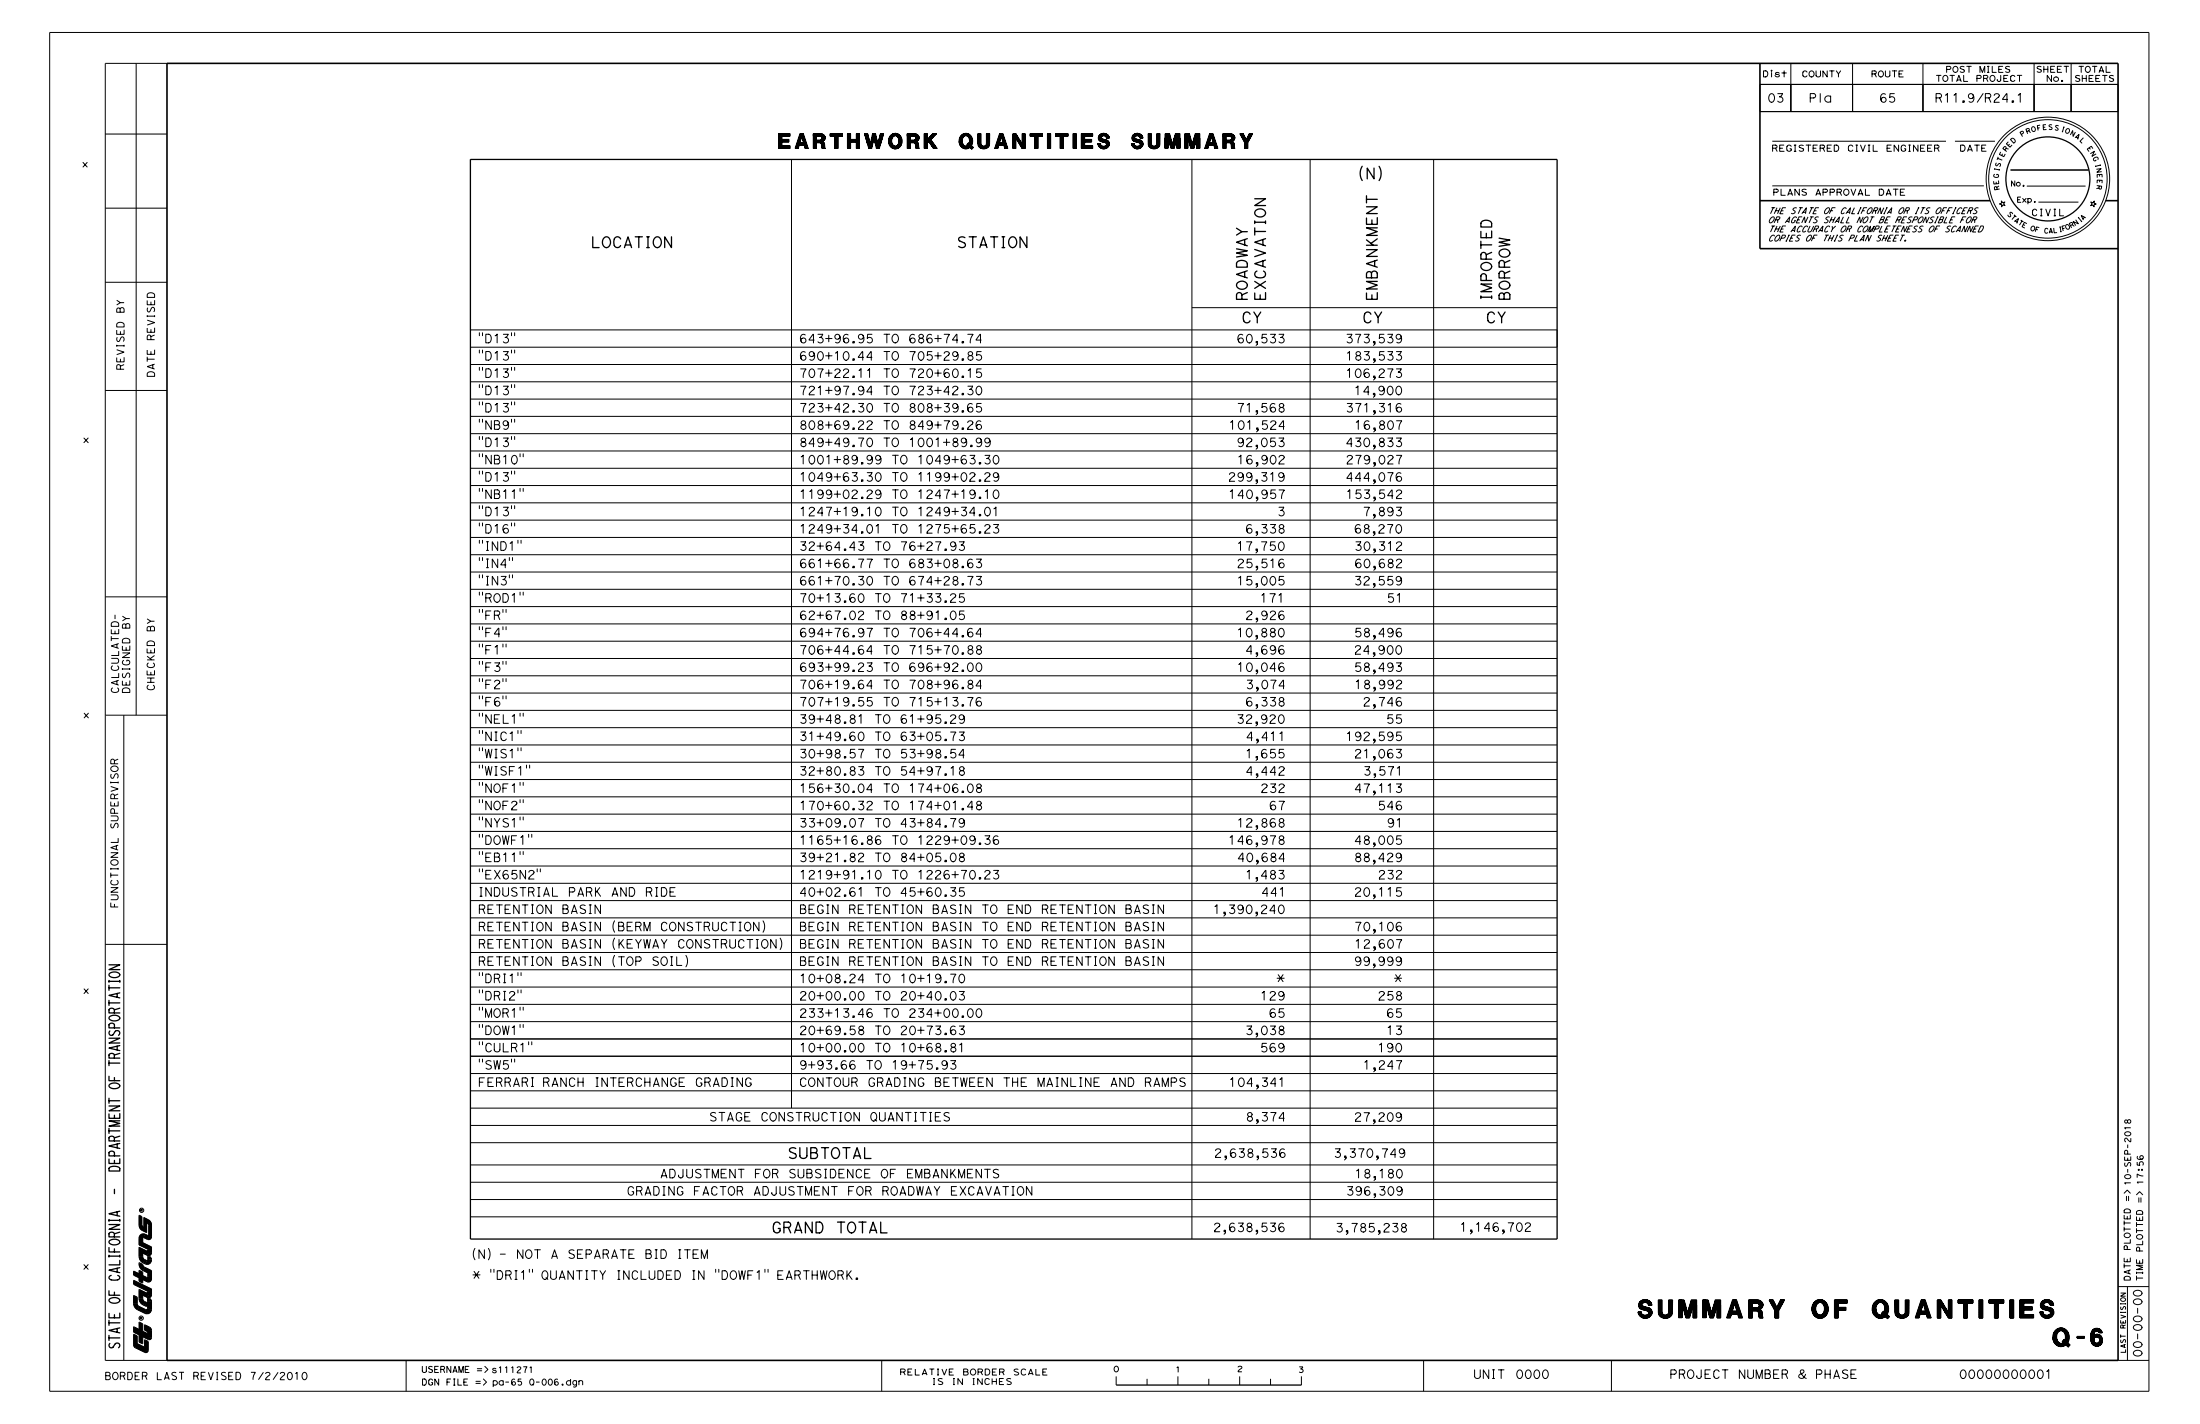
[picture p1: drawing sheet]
<svg xmlns="http://www.w3.org/2000/svg" width="432mm" height="279mm" viewBox="0 0 432 279" stroke-linecap="round" stroke-linejoin="round" font-family="sans-serif">
<g fill="none" stroke="#000" stroke-width=".2">
<path d="M9.8 6.4h412v266.6h-412zM26.7 12.4v127.9M32.8 12.4h-12.1v254.5h12.1M345.4 16.6h70.3v5.3h-70.3zM347.7 14.2v.9M351.5 12.4v9.5M363.6 12.4v9.5M377.4 12.4v9.5M399.2 12.4v9.5M406.5 12.4v9.5M20.7 26.3h12.1M92.3 31.3v33.4h213.3v3.4h-213.3"/>
<path d="M155.3 31.3v186.1M233.9 31.3v211.8M257.1 31.3v211.8M281.4 31.3v211.8M347.9 36.5h41.5M347.9 27.7h34M383.7 27.7h7.9M392.8 39.4l.3 .4 .4-.2-.2 .4 .2 .3-.4-.1-.2 .4-.1-.5-.4-.1 .4-.1zM394.6 33.4h15.3M397.8 36.5h11.5M400.1 39.7h7.8M410.4 39.6l.4 .2 .2-.4v.5l.4 .1-.4 .2v.4l-.2-.4-.5 .2 .3-.4z"/>
<path d="M20.7 40.8h12.1M20.7 55.4h12.1M20.7 76.6h12.1M92.3 71.5h213.3M92.3 74.9h213.3M92.3 78.3h213.3M94.1 65.3v.6M94.1 68.7v.6M94.1 72.1v.6M94.1 75.5v.6M94.1 78.9v.5M94.7 65.3v.6"/>
<path d="M94.7 68.7v.6M94.7 72.1v.6M94.7 75.5v.6M94.7 78.9v.5M100.4 65.3v.6M100.4 68.7v.6M100.4 72.1v.6M100.4 75.5v.6M100.4 78.9v.5M101 65.3v.6M101 68.7v.6M101 72.1v.6"/>
<path d="M101 75.5v.6M101 78.9v.5M233.9 60.4h71.7M92.3 81.7h213.3M92.3 85.1h213.3M92.3 88.5h213.3M92.3 91.9h213.3M92.3 95.3h213.3M92.3 98.7h213.3M94.1 82.3v.5M94.1 85.6v.6M94.1 89v.6"/>
<path d="M94.1 92.4v.6M94.1 95.8v.6M94.1 99.2v.6M94.7 82.3v.5M94.7 85.6v.6M94.7 89v.6M94.7 92.4v.6M94.7 95.8v.6M94.7 99.2v.6M100.4 82.3v.5M100.4 85.6v.6M100.4 92.4v.6"/>
<path d="M100.4 99.2v.6M101 82.3v.5M101 85.6v.6M101 92.4v.6M101 99.2v.6M102.1 89v.6M102.1 95.8v.6M102.7 89v.6M102.7 95.8v.6M20.7 117.1h12.1M92.3 102.1h213.3M92.3 105.4h213.3"/>
<path d="M92.3 108.8h213.3M92.3 112.2h213.3M92.3 115.6h213.3M92.3 119h213.3M94.1 102.6v.6M94.1 106v.6M94.1 109.4v.6M94.1 112.8v.6M94.1 116.2v.6M94.1 119.6v.6M94.7 102.6v.6M94.7 106v.6"/>
<path d="M94.7 109.4v.6M94.7 112.8v.6M94.7 116.2v.6M94.7 119.6v.6M98.7 119.6v.6M99.3 119.6v.6M100 109.4v.6M100 112.8v.6M100.4 102.6v.6M100.6 109.4v.6M100.6 112.8v.6M101 102.6v.6"/>
<path d="M101.7 106v.6M102.1 116.2v.6M102.3 106v.6M102.7 116.2v.6M92.3 122.4h213.3M92.3 125.8h213.3M92.3 129.2h213.3M92.3 132.6h213.3M92.3 136h213.3M92.3 139.4h213.3M94.1 123v.6M94.1 126.4v.6"/>
<path d="M94.1 129.8v.5M94.1 133.1v.6M94.1 136.5v.6M94.1 139.9v.6M94.7 123v.6M94.7 126.4v.6M94.7 129.8v.5M94.7 133.1v.6M94.7 136.5v.6M94.7 139.9v.6M98.7 123v.6M98.7 126.4v.6"/>
<path d="M98.7 129.8v.5M98.7 133.1v.6M98.7 136.5v.6M99.3 123v.6M99.3 126.4v.6M99.3 129.8v.5M99.3 133.1v.6M99.3 136.5v.6M102.1 139.9v.6M102.7 139.9v.6M20.7 140.3h12.1M24.3 140.3v126.6"/>
<path d="M92.3 142.8h213.3M92.3 146.2h213.3M92.3 149.6h213.3M92.3 153h213.3M92.3 156.3h213.3M92.3 159.7h213.3M94.1 143.3v.6M94.1 146.7v.6M94.1 150.1v.6M94.1 153.5v.6M94.1 156.9v.6M94.7 143.3v.6"/>
<path d="M94.7 146.7v.6M94.7 150.1v.6M94.7 153.5v.6M94.7 156.9v.6M101.7 143.3v.6M101.7 146.7v.6M102.1 153.5v.6M102.1 156.9v.6M102.3 143.3v.6M102.3 146.7v.6M102.7 153.5v.6M102.7 156.9v.6"/>
<path d="M103.3 150.1v.6M103.9 150.1v.6M92.3 163.1h213.3M92.3 166.5h213.3M92.3 169.9h213.3M92.3 173.3h213.3M92.3 176.7h213.3M94.1 160.3v.6M94.1 163.7v.6M94.1 167.1v.6M94.1 170.5v.6M94.7 160.3v.6"/>
<path d="M94.7 163.7v.6M94.7 167.1v.6M94.7 170.5v.6M102.1 160.3v.6M102.1 167.1v.6M102.7 160.3v.6M102.7 167.1v.6M103.8 163.7v.6M104.4 163.7v.6M105.4 170.5v.6M106.1 170.5v.6M20.7 185.3h12.1"/>
<path d="M92.3 180.1h213.3M92.3 183.5h213.3M92.3 186.9h213.3M92.3 190.3h213.3M92.3 193.7h213.3M92.3 197.1h213.3M94.1 190.8v.6M94.1 194.2v.6M94.1 197.6v.6M94.7 190.8v.6M94.7 194.2v.6M94.7 197.6v.6"/>
<path d="M101.7 190.8v.6M101.7 194.2v.6M102.1 197.6v.6M102.3 190.8v.6M102.3 194.2v.6M102.7 197.6v.6M120.6 180.7a2.13 2.13 0 0 0 0 2.2M120.6 187.5a2.13 2.13 0 0 0 0 2.2M120.6 184.1a2.13 2.13 0 0 0 0 2.2M134.6 187.5a2.13 2.13 0 0 1 0 2.2M149.8 180.7a2.13 2.13 0 0 1 0 2.2M153.1 184.1a2.13 2.13 0 0 1 0 2.2"/>
<path d="M92.3 200.5h213.3M92.3 203.8h213.3M92.3 207.2h213.3M92.3 210.6h213.3M92.3 214h213.3M92.3 217.4h213.3M94.1 201v.6M94.1 204.4v.6M94.1 207.8v.6M94.7 201v.6M94.7 204.4v.6M94.7 207.8v.6"/>
<path d="M100.4 207.8v.6M101 207.8v.6M102.1 201v.6M102.7 201v.6M103.8 204.4v.6M104.4 204.4v.6M28.2 238.9a1.7 1.7 0 0 1 1.5 1.4v2.6l-.2 .3h-.4l-1-.4-.1 1M28.2 238.9l.6 1.1M28.2 238.9v1.9M28.8 240l.3 .1 .1 .4v1.8l-.2 .1a1.09 1.09 0 0 0-1.5 0l-.2 .5v1.4M28.8 240v1.9M92.3 220.8h213.3"/>
<path d="M92.3 228.6h213.3M92.3 232h213.3M92.3 235.4h213.3M92.3 238.8h213.3M92.3 224.2h213.3M416.9 234.1l.6-.6 .6 .6M419.3 234.4l.7-.6 .5 .6M27.3 244.7v1.8a1.61 1.61 0 0 0 2 1.5l.4-.8-.1-.5-1.6-.8M27.3 249.9l-1.1-.5v.8l1.1 .5M27.3 249.9v-.7l.7 .4v.7M27.3 250.7v.7l.7 .4v-.7M27.3 249.9l.7 1.2"/>
<path d="M27.3 244.3l1.7 .8M27.3 244.7l1.4 .7h.3v-.3M27.3 244.7l.7 1.2M28 250.3l-.7 .4M28 243.8l-.7 .5M28 245.9l.1 .9 .7 .5 .2-.1v-.8M28 243.8l1.7 .9M28.2 240.8l.6 1.1M28.2 240.8l-.2-.2-.2-.3v-1.6l-.5-.3v2a1.14 1.14 0 0 0 .6 1l.9 .5M29 253.3l-.1 .3-.2 .1-1.4-.7v1.7a1.7 1.7 0 0 0 1.7 1.6v.4l-.2 .3-1.7-.8-.2-.4v-1.3l-.7-.3v1.5a1.44 1.44 0 0 0 .8 1.3l1.5 .7a.9 .9 0 0 0 1.2-.8v-1.7l-.4-.4M29 254.6v.8M29 249.8l-.1 .8-.9-.3"/>
<path d="M29.1 245v.2M29.1 246.9h.1M29.3 254.8l-1.3-.7v.7a.78 .78 0 0 0 .9 .7l.1-.1M29.4 254.8l.3 .6M29.5 247.1v.1M29.6 247.1v.1M29.7 252.9l-.7 .4M29.7 244.7l-.7 .4M29.7 249.3l-.7 .5M29.7 252.9v1.4l-.2 .3h-.6M29.7 249.3v1.6l-.1 .4-.5 .2-1.1-.4M29.7 249.3l-1.3-.7-.4-.5-.7-.4a1.53 1.53 0 0 0 .8 1.6l.9 .5"/>
<path d="M29.7 244.7v1.3l-.2 .3h-.6M29.7 252.9l-3.5-1.7v.8l2.8 1.3M93.2 244.9a2.13 2.13 0 0 0 0 2.3M95.9 245a2.13 2.13 0 0 1 0 2.2M96.3 249v.6M96.9 249v.6M103.9 249v.6M104.5 249v.6M140.5 249v.6M141.1 249v.6M150.1 249v.6M150.7 249v.6"/>
<path d="M415.7 252.4h6.1M417.6 252.4v14.5M26.2 260.3l1.1 .5v-1.4l.7 .3v1.5l1 .5v-.4l-.6-.3v-1.1l.9 .5 .4 .4v1.6a.43 .43 0 0 1-.6 .4l-1.1-.5v1.4l-.7-.4v-1.4l-1.1-.5zM26.9 263.5v-1.4l-.7-.3 .1 2.3 .3 .3 1.8 1a.46 .46 0 0 0 .7-.5v-1.7l-.7-.4v1.4M29.5 262.4l-.3 .2M79.7 267v6M173.1 266.9v6.1M219.1 270.1v1.7M225.1 270.5v1.3M231.2 270.1v1.7M237.3 270.5v1.3M243.3 270.1v1.7"/>
<path d="M249.4 270.5v1.3M255.4 270.1v1.7M279.4 266.9v6.1M316.3 266.9v6.1M415.7 266.9h6.1"/>
<circle cx="347.7" cy="13.9" r=".09"/>
<circle cx="401.9" cy="35.1" r="11.6"/>
<circle cx="401.9" cy="35.1" r="12.1"/>
<circle cx="27.8" cy="237.5" r=".42"/>
<circle cx="27.7" cy="258.6" r=".42"/>
</g>
<g fill="none" stroke="#000" stroke-width=".25">
<path d="M92.3 31.3h213.3v211.8h-213.3zM267.4 32.6a2.65 2.65 0 0 0 0 2.8M269.7 33v2.1l-1.3-2.1v2.1M270.7 32.6a2.65 2.65 0 0 1 0 2.8M21.4 192.4v.3M21.4 193.3v1M21.4 196.3v1M21.4 196.8h2.1M21.4 193.8h2.1M21.4 192.5h2.1M21.4 189.3h2.1l-2.1 .9h2.1M21.5 199.5l.5-.3a1.04 1.04 0 0 1 1.5 .7 1.38 1.38 0 0 1-2.1-.1z"/>
<path d="M21.5 191l.5-.2a1.04 1.04 0 0 1 1.5 .6 1.38 1.38 0 0 1-2.1-.1zM22.4 198.1a.59 .59 0 0 0-.5-.3 .59 .59 0 0 0-.5 .3v.7h2.1M23 194.9v.8M23.5 192.4v.3M23.5 197.8l-1.1 .3v.7M23.5 194.8l-2.1 .5 2.1 .5M21.4 211.2v.8h2.1M21.4 208.1v1M21.4 215.5v1M21.4 216h2.1M21.4 208.6h2.1M21.4 217h2.1l-2.1 .9h2.1"/>
<path d="M21.4 203.7h2.1l-2.1 .9h2.1M21.5 212.8l.5-.3a1.04 1.04 0 0 1 1.5 .6 1.38 1.38 0 0 1-2.1 0zM21.6 202.3a.51 .51 0 0 0 .1 .8 .51 .51 0 0 0 .7-.4 .54 .54 0 0 1 .8-.5 .54 .54 0 0 1 .1 .9M22.4 207a.59 .59 0 0 0-.5-.3 .59 .59 0 0 0-.5 .3v.6h2.1M22.5 211.4v.6M22.5 201.7v-.6a.59 .59 0 0 0-.6-.4 .59 .59 0 0 0-.5 .4v.6h2.1M22.5 218.8v.6M23 205.3v.7M23.5 219.9h-2.1l2.1 .5-2.1 .6h2.1M23.5 218.5v.9h-2.1v-.8M23.5 206.7l-1.1 .3v.6M23.5 205.2l-2.1 .4 2.1 .5"/>
<path d="M21.4 221.4v1M21.4 239.3v.3M21.4 239.4h2.1M21.4 221.9h2.1M21.5 229.1a1.57 1.57 0 0 1 2 .2v.5h-2.1zM22.4 223.3a.59 .59 0 0 0-.5-.4 .59 .59 0 0 0-.5 .4v.6h2.1M22.5 226.8v-.6a.59 .59 0 0 0-.6-.3 .59 .59 0 0 0-.5 .3v.6h2.1M22.5 227.7v.6M22.5 233.3v.9M23 224.5v.7M23 237.8v.7M23.5 239.3v.3"/>
<path d="M23.5 237.6l-2.1 .5 2.1 .5M23.5 227.4v.9h-2.1v-.9M23.5 224.4l-2.1 .4 2.1 .5M23.5 222.9l-1.1 .4v.6M21.4 253.3v.8h2.1M21.4 244.8v.8h2.1M21.4 246.3v.3M21.4 259.1v.9M21.4 259.5h2.1M21.4 246.5h2.1M21.4 240.3h2.1l-2.1 .9h2.1M21.5 254.9l.5-.3a1.04 1.04 0 0 1 1.5 .6 1.38 1.38 0 0 1-2.1 0z"/>
<path d="M21.5 243.4l.5-.2a1.04 1.04 0 0 1 1.5 .6 1.38 1.38 0 0 1-2.1-.1zM21.8 250.2a.48 .48 0 0 0-.4 .6 .48 .48 0 0 0 .7 .4 1.08 1.08 0 0 0 1.4-.5l-.4-.5M22.4 242.1a.59 .59 0 0 0-.5-.3 .59 .59 0 0 0-.5 .3v.6h2.1M22.5 245v.6M22.5 253.5v.6M22.5 258v.6M23 248.8v.8M23.5 247.3v.9h-2.1M23.5 246.3v.3M23.5 257.6v1h-2.1v-.9M23.5 248.7l-2.1 .5 2.1 .5M23.5 241.8l-1.1 .3v.6"/>
<path d="M27.4 259.6v3.7M27.9 259.8v3.7M21.4 262v1M21.4 262.5h2.1M21.6 263.6a.51 .51 0 0 0 .1 .8 .51 .51 0 0 0 .7-.4 .54 .54 0 0 1 .8-.5 .54 .54 0 0 1 .1 .9M23 260.7v.7M23.5 260.5l-2.1 .5 2.1 .5M26.3 260.5v.8M26.3 262v1.9M26.8 262.2v1.6M28.5 260.1v.8M28.5 263v1.6"/>
<path d="M29.5 261v1.4M219.1 271.8h36.3"/>
<circle cx="401.9" cy="35.1" r="8.2"/>
</g>
<g fill="none" stroke="#000" stroke-width=".32">
<path d="M32.8 12.4h382.9v254.5h-382.9zM345.4 12.4v36.4h70.3M345.4 39.4h45.2M413.3 39.4h2.4M27.5 238.7l.1 2a1.42 1.42 0 0 0 1.1 .8M27.6 238.7v1.7a1.16 1.16 0 0 0 1.1 1M28.4 239.2l1 .5M28.4 239.3l.9 .5M28.4 239.5l.8 .5 .2 .5M28.4 239.4l.9 .5 .2 .6M28.5 239.6v1.6M28.6 239.6v1.7"/>
<path d="M29.1 239.6l.4 .4 .1 .5M26.3 249.9l3 1.5M26.3 251.6l3.2 1.5v1l-.3 .2-1.5-.6M26.3 254.4l.5 .2v1.2l.2 .5 1.5 .8 .5-.1 .1-.3v-1.9l.4 .2 .1 .4v1.5a.77 .77 0 0 1-1.1 .7l-1.4-.7a1.32 1.32 0 0 1-.8-1.2zM26.3 251.7l3 1.5v.9l-.2 .1-1.4-.7M26.3 249.8l3.2 1.5M26.5 254.4v1.3a1.15 1.15 0 0 0 .6 1l1.5 .7h.6l.3-.5v-1.5l-.4-.4M26.7 254.5v1.2a.99 .99 0 0 0 .5 .9l1.4 .7a.45 .45 0 0 0 .7-.4v-1.5l-.2-.2M27.4 259.6l.5 .2M27.4 247.9l.5 .3 .4 .5 1.3 .7v1.5a.48 .48 0 0 1-.7 .5l-1-.5v.7l-.5-.3v-.7l-1.1-.5v-.5l1.1 .5v-.7l.5 .3v.6l1 .5 .2-.3v-.8a1.94 1.94 0 0 1-1.7-1.7zM27.5 259.6v3.7M27.6 253.2v1.5a1.32 1.32 0 0 0 1.5 1.3"/>
<path d="M27.6 248a1.15 1.15 0 0 0 .6 1.1l1.1 .5v1.6M27.6 249.5v1.9M27.6 246.5a1.35 1.35 0 0 0 1.6 1.2l.3-.5M27.7 259.7v3.7M27.7 240.4l.2 .5 .8 .4M27.7 253.3v1.4a1.11 1.11 0 0 0 1.4 1.1M27.7 249.6v1.9M27.7 246.5a1.09 1.09 0 0 0 1.5 1l.1-.4-.1-.2M27.7 248.1l.4 .7 1.4 .7v1.8M27.8 259.8v3.6M28.4 242.3a.72 .72 0 0 0-1 .6v1.3l1.7 .8M28.4 242.3l.6 .2h.2l.1-2a.75 .75 0 0 0-.6-.7v1.9a1.45 1.45 0 0 1-1.3-1.3v-1.8l.3 .2v1.5a.75 .75 0 0 0 .7 .7v-1.9a1.46 1.46 0 0 1 1.2 1.2v2.4a.44 .44 0 0 1-.6 .4l-.8-.4-.3 .1v1.1l1.7 .8v1.1a.44 .44 0 0 1-.6 .4l-1.1-.5v.9a.99 .99 0 0 0 .9 .9"/>
<path d="M29.1 255.4l-.1 .2a.88 .88 0 0 1-1.1-.8v-.9l1.1 .6a.45 .45 0 0 0 .6-.4v-1.1l-3.3-1.6v.5l2.8 1.4-.1 .4-.2 .1-1.4-.6v1.5a1.51 1.51 0 0 0 1.7 1.4M29.1 245.2v.2l-.4 .1-1.3-.6v1.6a1.51 1.51 0 0 0 1.9 1.4l.3-.7M29.1 246.7l.4 .4M29.2 253.5a.48 .48 0 0 1-.6 .4M29.2 256.8a.55 .55 0 0 1-.7 .4M29.3 242.7l-.2 .1-.9-.4-.4 .1-.2 .2v1.4l1.7 .8v.9l-.2 .1-1.5-.7v1.4M29.3 250.5a.46 .46 0 0 1-.7 .4M29.3 245.2a.49 .49 0 0 1-.7 .5M29.4 240.3v2.4M29.4 253.5l-.3 .5h-.6M29.5 242.7l-.3 .2-.9-.3-.5 .1-.1 1.3 1.8 .8v1l-.3 .3h-.2l-1.3-.7v1.2M29.5 250.5l-.3 .5h-.6"/>
<path d="M29.5 245.2l-.3 .6h-.7M29.5 242.3l-.1 .3-.5 .1M29.5 240.3v2.4M29.6 247.1l-.1-.3-.4-.2v.8l-.3 .1M26.3 261.3l1.1 .5M26.3 260.5l1.1 .5M26.3 260.6l2.8 1.4v-.9l-.6-.3M26.3 261.2l2.9 1.4 .3-.2M26.3 261l3 1.5M26.3 262l.5 .2M26.3 263.9l.3 .4 1.9 1 .4-.1 .1-.3M26.5 262v1.9l.2 .3"/>
<path d="M26.5 264l2.2 1.1M26.6 262.1v1.8l2.1 1.1v-1.8M26.7 262.1v1.7l1.9 1v-1.7M26.8 263.8l1.7 .8M26.8 263.6l1.7 .8M27.4 263.3l.5 .2M27.9 261.3l1.2 .6M28.5 263l.5 .3v1.6M28.5 260.1l.8 .4 .3 .3v1.6l-.1 .2-.3 .1-1.3-.6M28.5 260.2l.9 .5 .1 .3M28.5 260.5l.9 .4v1.5l-3.1-1.5M28.5 260.9l.6 .3"/>
<path d="M28.5 260.6l.8 .4v1.2l-3-1.4M28.5 260.4l.9 .4M28.9 263.2v1.7l-.2 .3-2-1"/>
</g>
<g font-size="3.5">
<text x="321.5" y="258.6">SUMMARY OF QUANTITIES</text>
<text x="402.9" y="264.1">Q-6</text>
</g>
<text font-size="2.9" x="152.8" y="29.1">EARTHWORK QUANTITIES SUMMARY</text>
<g font-size="2.1">
<text x="270.3" y="40.2" transform="rotate(-90 270.3 40.2)">T</text>
<text x="270.3" y="44.4" transform="rotate(-90 270.3 44.4)">EN</text>
<text x="115.9" y="48.6">LOCATION</text>
<text x="187.7" y="48.6">STATION</text>
<text x="270.3" y="48.6" transform="rotate(-90 270.3 48.6)">KM</text>
<text x="244.8" y="59.1" transform="rotate(-90 244.8 59.1)">ROADWAY</text>
<text x="248.4" y="59.1" transform="rotate(-90 248.4 59.1)">EXCAVATION</text>
<text x="270.3" y="59.1" transform="rotate(-90 270.3 59.1)">EM</text>
<text x="270.3" y="54.9" transform="rotate(-90 270.3 54.9)">BAN</text>
<text x="292.8" y="59.1" transform="rotate(-90 292.8 59.1)">IM</text>
<text x="292.8" y="55.4" transform="rotate(-90 292.8 55.4)">PORTED</text>
<text x="296.3" y="59.1" transform="rotate(-90 296.3 59.1)">BORROW</text>
<text x="243.6" y="63.3">CY</text>
<text x="267.3" y="63.3">CY</text>
<text x="291.6" y="63.3">CY</text>
<text x="154.5" y="227.3">SUBTOTAL</text>
<text x="151.4" y="241.9">GRAND TOTAL</text>
</g>
<g font-size="1.7">
<text x="346.9" y="20.1">03</text>
<text x="355" y="20.1">Pla</text>
<text x="368.8" y="20.1">65</text>
<text x="379.7" y="20.1">R11.9/R24.1</text>
<text x="93.8" y="67.3">&quot;D13&quot;</text>
<text x="93.8" y="70.7">&quot;D13&quot;</text>
<text x="156.8" y="70.7">690+10.44 TO 705+29.85</text>
<text x="156.8" y="67.3">643+96.95 TO 686+74.74</text>
<text x="242.7" y="67.3">60,533</text>
<text x="264" y="67.3">373,539</text>
<text x="264" y="70.7">183,533</text>
<text x="93.8" y="74.1">&quot;D13&quot;</text>
<text x="93.8" y="77.5">&quot;D13&quot;</text>
<text x="156.8" y="74.1">707+22.11 TO 720+60.15</text>
<text x="156.8" y="77.5">721+97.94 TO 723+42.30</text>
<text x="264" y="74.1">106,273</text>
<text x="265.7" y="77.5">14,900</text>
<text x="93.8" y="80.8">&quot;D13&quot;</text>
<text x="156.8" y="80.8">723+42.30 TO 808+39.65</text>
<text x="242.7" y="80.8">71,568</text>
<text x="264" y="80.8">371,316</text>
<text x="93.8" y="84.2">&quot;NB9&quot;</text>
<text x="93.8" y="87.6">&quot;D13&quot;</text>
<text x="156.8" y="84.2">808+69.22 TO 849+79.26</text>
<text x="156.8" y="87.6">849+49.70 TO 1001+89.99</text>
<text x="241.1" y="84.2">101,524</text>
<text x="242.7" y="87.6">92,053</text>
<text x="264" y="87.6">430,833</text>
<text x="265.8" y="84.2">16,807</text>
<text x="93.8" y="91">&quot;NB10&quot;</text>
<text x="93.8" y="94.4">&quot;D13&quot;</text>
<text x="156.8" y="91">1001+89.99 TO 1049+63.30</text>
<text x="156.8" y="94.4">1049+63.30 TO 1199+02.29</text>
<text x="241" y="94.4">299,319</text>
<text x="242.7" y="91">16,902</text>
<text x="264" y="94.4">444,076</text>
<text x="264.1" y="91">279,027</text>
<text x="93.8" y="97.8">&quot;NB11&quot;</text>
<text x="93.8" y="101.2">&quot;D13&quot;</text>
<text x="156.8" y="97.8">1199+02.29 TO 1247+19.10</text>
<text x="156.8" y="101.2">1247+19.10 TO 1249+34.01</text>
<text x="241" y="97.8">140,957</text>
<text x="250.6" y="101.2">3</text>
<text x="264.1" y="97.8">153,542</text>
<text x="267.4" y="101.2">7,893</text>
<text x="93.8" y="104.6">&quot;D16&quot;</text>
<text x="93.8" y="108">&quot;IND1&quot;</text>
<text x="156.8" y="104.6">1249+34.01 TO 1275+65.23</text>
<text x="156.8" y="108">32+64.43 TO 76+27.93</text>
<text x="242.6" y="108">17,750</text>
<text x="244.4" y="104.6">6,338</text>
<text x="265.7" y="104.6">68,270</text>
<text x="265.8" y="108">30,312</text>
<text x="93.8" y="111.4">&quot;IN4&quot;</text>
<text x="156.8" y="111.4">661+66.77 TO 683+08.63</text>
<text x="242.7" y="111.4">25,516</text>
<text x="265.8" y="111.4">60,682</text>
<text x="93.8" y="114.8">&quot;IN3&quot;</text>
<text x="93.8" y="118.2">&quot;ROD1&quot;</text>
<text x="156.8" y="114.8">661+70.30 TO 674+28.73</text>
<text x="156.8" y="118.2">70+13.60 TO 71+33.25</text>
<text x="242.7" y="114.8">15,005</text>
<text x="247.2" y="118.2">171</text>
<text x="265.7" y="114.8">32,559</text>
<text x="272.1" y="118.2">51</text>
<text x="93.8" y="121.6">&quot;FR&quot;</text>
<text x="93.8" y="125">&quot;F4&quot;</text>
<text x="156.8" y="121.6">62+67.02 TO 88+91.05</text>
<text x="156.8" y="125">694+76.97 TO 706+44.64</text>
<text x="242.6" y="125">10,880</text>
<text x="244.4" y="121.6">2,926</text>
<text x="265.7" y="125">58,496</text>
<text x="93.8" y="128.4">&quot;F1&quot;</text>
<text x="93.8" y="131.7">&quot;F3&quot;</text>
<text x="156.8" y="131.7">693+99.23 TO 696+92.00</text>
<text x="156.8" y="128.4">706+44.64 TO 715+70.88</text>
<text x="242.7" y="131.7">10,046</text>
<text x="244.4" y="128.4">4,696</text>
<text x="265.7" y="128.4">24,900</text>
<text x="265.7" y="131.7">58,493</text>
<text x="93.8" y="135.1">&quot;F2&quot;</text>
<text x="156.8" y="135.1">706+19.64 TO 708+96.84</text>
<text x="244.4" y="135.1">3,074</text>
<text x="265.8" y="135.1">18,992</text>
<text x="93.8" y="138.5">&quot;F6&quot;</text>
<text x="93.8" y="141.9">&quot;NEL1&quot;</text>
<text x="156.8" y="138.5">707+19.55 TO 715+13.76</text>
<text x="156.8" y="141.9">39+48.81 TO 61+95.29</text>
<text x="242.6" y="141.9">32,920</text>
<text x="244.4" y="138.5">6,338</text>
<text x="267.4" y="138.5">2,746</text>
<text x="272" y="141.9">55</text>
<text x="93.8" y="145.3">&quot;NIC1&quot;</text>
<text x="93.8" y="148.7">&quot;WIS1&quot;</text>
<text x="156.8" y="148.7">30+98.57 TO 53+98.54</text>
<text x="156.8" y="145.3">31+49.60 TO 63+05.73</text>
<text x="244.3" y="148.7">1,655</text>
<text x="244.5" y="145.3">4,411</text>
<text x="264" y="145.3">192,595</text>
<text x="265.7" y="148.7">21,063</text>
<text x="93.8" y="155.5">&quot;NOF1&quot;</text>
<text x="93.8" y="152.1">&quot;WISF1&quot;</text>
<text x="156.8" y="152.1">32+80.83 TO 54+97.18</text>
<text x="156.8" y="155.5">156+30.04 TO 174+06.08</text>
<text x="244.4" y="152.1">4,442</text>
<text x="247.3" y="155.5">232</text>
<text x="265.7" y="155.5">47,113</text>
<text x="267.5" y="152.1">3,571</text>
<text x="93.8" y="158.9">&quot;NOF2&quot;</text>
<text x="156.8" y="158.9">170+60.32 TO 174+01.48</text>
<text x="249" y="158.9">67</text>
<text x="270.4" y="158.9">546</text>
<text x="93.8" y="162.3">&quot;NYS1&quot;</text>
<text x="93.8" y="165.7">&quot;DOWF1&quot;</text>
<text x="156.8" y="165.7">1165+16.86 TO 1229+09.36</text>
<text x="156.8" y="162.3">33+09.07 TO 43+84.79</text>
<text x="241" y="165.7">146,978</text>
<text x="242.7" y="162.3">12,868</text>
<text x="265.7" y="165.7">48,005</text>
<text x="272.1" y="162.3">91</text>
<text x="93.8" y="169.1">&quot;EB11&quot;</text>
<text x="93.8" y="172.5">&quot;EX65N2&quot;</text>
<text x="156.8" y="169.1">39+21.82 TO 84+05.08</text>
<text x="156.8" y="172.5">1219+91.10 TO 1226+70.23</text>
<text x="242.8" y="169.1">40,684</text>
<text x="244.3" y="172.5">1,483</text>
<text x="265.7" y="169.1">88,429</text>
<text x="270.4" y="172.5">232</text>
<text x="93.8" y="175.9">INDUSTRIAL PARK AND RIDE</text>
<text x="93.8" y="179.2">RETENTION BASIN</text>
<text x="156.8" y="175.9">40+02.61 TO 45+60.35</text>
<text x="156.8" y="179.2">BEGIN RETENTION BASIN TO END RETENTION BASIN</text>
<text x="238" y="179.2">1,390,240</text>
<text x="247.5" y="175.9">441</text>
<text x="265.7" y="175.9">20,115</text>
<text x="93.8" y="182.6">RETENTION BASIN (BERM CONSTRUCTION)</text>
<text x="156.8" y="182.6">BEGIN RETENTION BASIN TO END RETENTION BASIN</text>
<text x="265.7" y="182.6">70,106</text>
<text x="93.8" y="189.4">RETENTION BASIN (TOP SOIL)</text>
<text x="93.8" y="186">RETENTION BASIN (KEYWAY CONSTRUCTION)</text>
<text x="156.8" y="186">BEGIN RETENTION BASIN TO END RETENTION BASIN</text>
<text x="156.8" y="189.4">BEGIN RETENTION BASIN TO END RETENTION BASIN</text>
<text x="265.7" y="189.4">99,999</text>
<text x="265.8" y="186">12,607</text>
<text x="93.8" y="192.8">&quot;DRI1&quot;</text>
<text x="93.8" y="196.2">&quot;DRI2&quot;</text>
<text x="156.8" y="192.8">10+08.24 TO 10+19.70</text>
<text x="156.8" y="196.2">20+00.00 TO 20+40.03</text>
<text x="247.3" y="196.2">129</text>
<text x="250.5" y="192.8">*</text>
<text x="270.3" y="196.2">258</text>
<text x="273.6" y="192.8">*</text>
<text x="93.8" y="199.6">&quot;MOR1&quot;</text>
<text x="93.8" y="203">&quot;DOW1&quot;</text>
<text x="156.8" y="199.6">233+13.46 TO 234+00.00</text>
<text x="156.8" y="203">20+69.58 TO 20+73.63</text>
<text x="244.4" y="203">3,038</text>
<text x="249" y="199.6">65</text>
<text x="272" y="199.6">65</text>
<text x="272" y="203">13</text>
<text x="93.8" y="206.4">&quot;CULR1&quot;</text>
<text x="93.8" y="209.8">&quot;SW5&quot;</text>
<text x="156.8" y="206.4">10+00.00 TO 10+68.81</text>
<text x="156.8" y="209.8">9+93.66 TO 19+75.93</text>
<text x="247.3" y="206.4">569</text>
<text x="267.4" y="209.8">1,247</text>
<text x="270.3" y="206.4">190</text>
<text x="93.8" y="213.2">FERRARI RANCH INTERCHANGE GRADING</text>
<text x="156.8" y="213.2">CONTOUR GRADING BETWEEN THE MAINLINE AND RAMPS</text>
<text x="241.1" y="213.2">104,341</text>
<text x="139.1" y="220">STAGE CONSTRUCTION QUANTITIES</text>
<text x="244.4" y="220">8,374</text>
<text x="265.7" y="220">27,209</text>
<text x="238.2" y="227.1">2,638,536</text>
<text x="261.7" y="227.1">3,370,749</text>
<text x="129.5" y="231.1">ADJUSTMENT FOR SUBSIDENCE OF EMBANKMENTS</text>
<text x="265.8" y="231.1">18,180</text>
<text x="123" y="234.5">GRADING FACTOR ADJUSTMENT FOR ROADWAY EXCAVATION</text>
<text x="264.1" y="234.5">396,309</text>
<text x="238.1" y="241.7">2,638,536</text>
<text x="262.1" y="241.7">3,785,238</text>
<text x="286.4" y="241.6">1,146,702</text>
<text x="92.4" y="246.9">(N) - NOT A SEPARATE BID ITEM</text>
<text x="92.7" y="251">* &quot;DRI1&quot; QUANTITY INCLUDED IN &quot;DOWF1&quot; EARTHWORK.</text>
<text x="420.4" y="266.4" transform="rotate(-90 420.4 266.4)">00-00-00</text>
<text x="289.1" y="270.5">UNIT</text>
<text x="297.4" y="270.5">0000</text>
<text x="327.6" y="270.5">PROJECT NUMBER &amp; PHASE</text>
<text x="384.5" y="270.5">00000000001</text>
</g>
<g font-size="1.5">
<text x="24.4" y="61.5" transform="rotate(-90 24.4 61.5)">BY</text>
<text x="30.3" y="66.9" transform="rotate(-90 30.3 66.9)">REVISED</text>
<text x="24.4" y="72.7" transform="rotate(-90 24.4 72.7)">REVISED</text>
<text x="30.3" y="74.1" transform="rotate(-90 30.3 74.1)">DATE</text>
<text x="25.5" y="123.5" transform="rotate(-90 25.5 123.5)">BY</text>
<text x="30.3" y="124" transform="rotate(-90 30.3 124)">BY</text>
<text x="23.3" y="136.1" transform="rotate(-90 23.3 136.1)">CALCULATED-</text>
<text x="25.5" y="136.1" transform="rotate(-90 25.5 136.1)">DESIGNED</text>
<text x="30.3" y="135.6" transform="rotate(-90 30.3 135.6)">CHECKED</text>
<text x="23.2" y="162.7" transform="rotate(-90 23.2 162.7)">SUPERVISOR</text>
<text x="23.2" y="178.2" transform="rotate(-90 23.2 178.2)">FUNCTIONAL</text>
<text x="20.5" y="270.7">BORDER LAST REVISED 7/2/2010</text>
</g>
<text font-size="1.3" x="398.7" y="42.3">CIVIL</text>
<g font-size="1.2">
<text x="345.9" y="15.1">Dist</text>
<text x="353.6" y="15.1">COUNTY</text>
<text x="367.2" y="15.1">ROUTE</text>
<text x="379.8" y="16">TOTAL PROJECT</text>
<text x="381.8" y="14.2">POST MILES</text>
<text x="399.6" y="14.2">SHEET</text>
<text x="401.6" y="16">No.</text>
<text x="407.1" y="16">SHEETS</text>
<text x="407.8" y="14.2">TOTAL</text>
<text x="347.7" y="29.7">REGISTERED CIVIL ENGINEER</text>
<text x="384.6" y="29.7">DATE</text>
<text x="16.3" y="32.8">x</text>
<text x="346.9" y="41.9">THE STATE OF CALIFORNIA OR ITS OFFICERS</text>
<text x="347.9" y="38.3">PLANS APPROVAL DATE</text>
<text x="346.9" y="47.3">COPIES OF THIS PLAN SHEET.</text>
<text x="346.9" y="45.5">THE ACCURACY OR COMPLETENESS OF SCANNED</text>
<text x="346.9" y="43.7">OR AGENTS SHALL NOT BE RESPONSIBLE FOR</text>
<text x="16.3" y="86.9">x</text>
<text x="16.3" y="140.9">x</text>
<text x="16.3" y="194.9">x</text>
<text x="420.7" y="232.5" transform="rotate(-90 420.7 232.5)">17:56</text>
<text x="418.1" y="235.8" transform="rotate(-90 418.1 235.8)">=&gt; 10-SEP-2018</text>
<text x="420.5" y="236.1" transform="rotate(-90 420.5 236.1)">=&gt;</text>
<text x="418.1" y="245.4" transform="rotate(-90 418.1 245.4)">PLOTTED</text>
<text x="420.5" y="245.7" transform="rotate(-90 420.5 245.7)">PLOTTED</text>
<text x="16.3" y="249.1">x</text>
<text x="418.1" y="251.4" transform="rotate(-90 418.1 251.4)">DATE</text>
<text x="420.5" y="251.4" transform="rotate(-90 420.5 251.4)">TIME</text>
<text x="82.7" y="269.3">USERNAME =&gt; s111271</text>
<text x="176.5" y="269.8">RELATIVE BORDER SCALE</text>
<text x="82.7" y="271.8">DGN FILE =&gt;</text>
<text x="96.6" y="271.8">pa-65 Q-006.dgn</text>
<text x="182.8" y="271.7">IS IN INCHES</text>
</g>
<g font-size="1.1">
<text x="218.4" y="269.2">0</text>
<text x="230.6" y="269.3">1</text>
<text x="242.7" y="269.2">2</text>
<text x="254.7" y="269.3">3</text>
</g>
<g font-size="1">
<text x="393.8" y="29.9" transform="rotate(-53 393.8 29.9)">R</text>
<text x="394.4" y="29" transform="rotate(-47 394.4 29)">E</text>
<text x="395.1" y="28.2" transform="rotate(-42 395.1 28.2)">D</text>
<text x="396.8" y="26.9" transform="rotate(-31 396.8 26.9)">P</text>
<text x="397.8" y="26.3" transform="rotate(-20 397.8 26.3)">R</text>
<text x="398.8" y="25.9" transform="rotate(-15 398.8 25.9)">O</text>
<text x="399.9" y="25.6" transform="rotate(-10 399.9 25.6)">F</text>
<text x="400.9" y="25.5" transform="rotate(-4 400.9 25.5)">E</text>
<text x="402" y="25.4" transform="rotate(1 402 25.4)">S</text>
<text x="403.1" y="25.5" transform="rotate(12 403.1 25.5)">S</text>
<text x="404.3" y="25.7" transform="rotate(17 404.3 25.7)">I</text>
<text x="405.2" y="26" transform="rotate(22 405.2 26)">O</text>
<text x="406.2" y="26.4" transform="rotate(28 406.2 26.4)">N</text>
<text x="407.1" y="26.9" transform="rotate(33 407.1 26.9)">A</text>
<text x="408.1" y="27.6" transform="rotate(44 408.1 27.6)">L</text>
<text x="409.6" y="29.1" transform="rotate(55 409.6 29.1)">E</text>
<text x="392.2" y="35" transform="rotate(-85 392.2 35)">G</text>
<text x="392.3" y="33.8" transform="rotate(-79 392.3 33.8)">I</text>
<text x="392.5" y="32.9" transform="rotate(-74 392.5 32.9)">S</text>
<text x="392.8" y="31.9" transform="rotate(-69 392.8 31.9)">T</text>
<text x="393.2" y="30.9" transform="rotate(-63 393.2 30.9)">E</text>
<text x="410.2" y="30" transform="rotate(60 410.2 30)">N</text>
<text x="410.7" y="30.9" transform="rotate(65 410.7 30.9)">G</text>
<text x="411.2" y="32.2" transform="rotate(76 411.2 32.2)">I</text>
<text x="411.4" y="33" transform="rotate(81 411.4 33)">N</text>
<text x="411.6" y="34.1" transform="rotate(87 411.6 34.1)">E</text>
<text x="411.6" y="35.2" transform="rotate(92 411.6 35.2)">E</text>
<text x="392.3" y="36.2" transform="rotate(-96 392.3 36.2)">E</text>
<text x="392.5" y="37.2" transform="rotate(-101 392.5 37.2)">R</text>
<text x="394.6" y="36.5">No.</text>
<text x="395.8" y="39.7">Exp.</text>
<text x="411.6" y="36.2" transform="rotate(98 411.6 36.2)">R</text>
<text x="393.9" y="42.1" transform="rotate(46 393.9 42.1)">S</text>
<text x="394.5" y="42.7" transform="rotate(41 394.5 42.7)">T</text>
<text x="395.2" y="43.4" transform="rotate(37 395.2 43.4)">A</text>
<text x="395.9" y="43.9" transform="rotate(32 395.9 43.9)">T</text>
<text x="396.7" y="44.4" transform="rotate(27 396.7 44.4)">E</text>
<text x="398.4" y="45.1" transform="rotate(18 398.4 45.1)">O</text>
<text x="399.3" y="45.4" transform="rotate(13 399.3 45.4)">F</text>
<text x="401.1" y="45.7" transform="rotate(4 401.1 45.7)">C</text>
<text x="402" y="45.8" transform="rotate(-1 402 45.8)">A</text>
<text x="403" y="45.7" transform="rotate(-6 403 45.7)">L</text>
<text x="404" y="45.6" transform="rotate(-10 404 45.6)">I</text>
<text x="404.8" y="45.4" transform="rotate(-15 404.8 45.4)">F</text>
<text x="405.6" y="45.2" transform="rotate(-24 405.6 45.2)">O</text>
<text x="406.5" y="44.8" transform="rotate(-29 406.5 44.8)">R</text>
<text x="407.3" y="44.4" transform="rotate(-34 407.3 44.4)">N</text>
<text x="408.2" y="43.8" transform="rotate(-38 408.2 43.8)">I</text>
<text x="408.8" y="43.3" transform="rotate(-43 408.8 43.3)">A</text>
<text x="417.2" y="260.7" transform="rotate(-90 417.2 260.7)">REVISION</text>
<text x="417.2" y="265.5" transform="rotate(-90 417.2 265.5)">LAST</text>
</g>
<g font-size=".5">
<text x="28" y="237.7" transform="rotate(-90 28 237.7)">R</text>
<text x="28" y="258.9" transform="rotate(-90 28 258.9)">R</text>
</g>
</svg>
